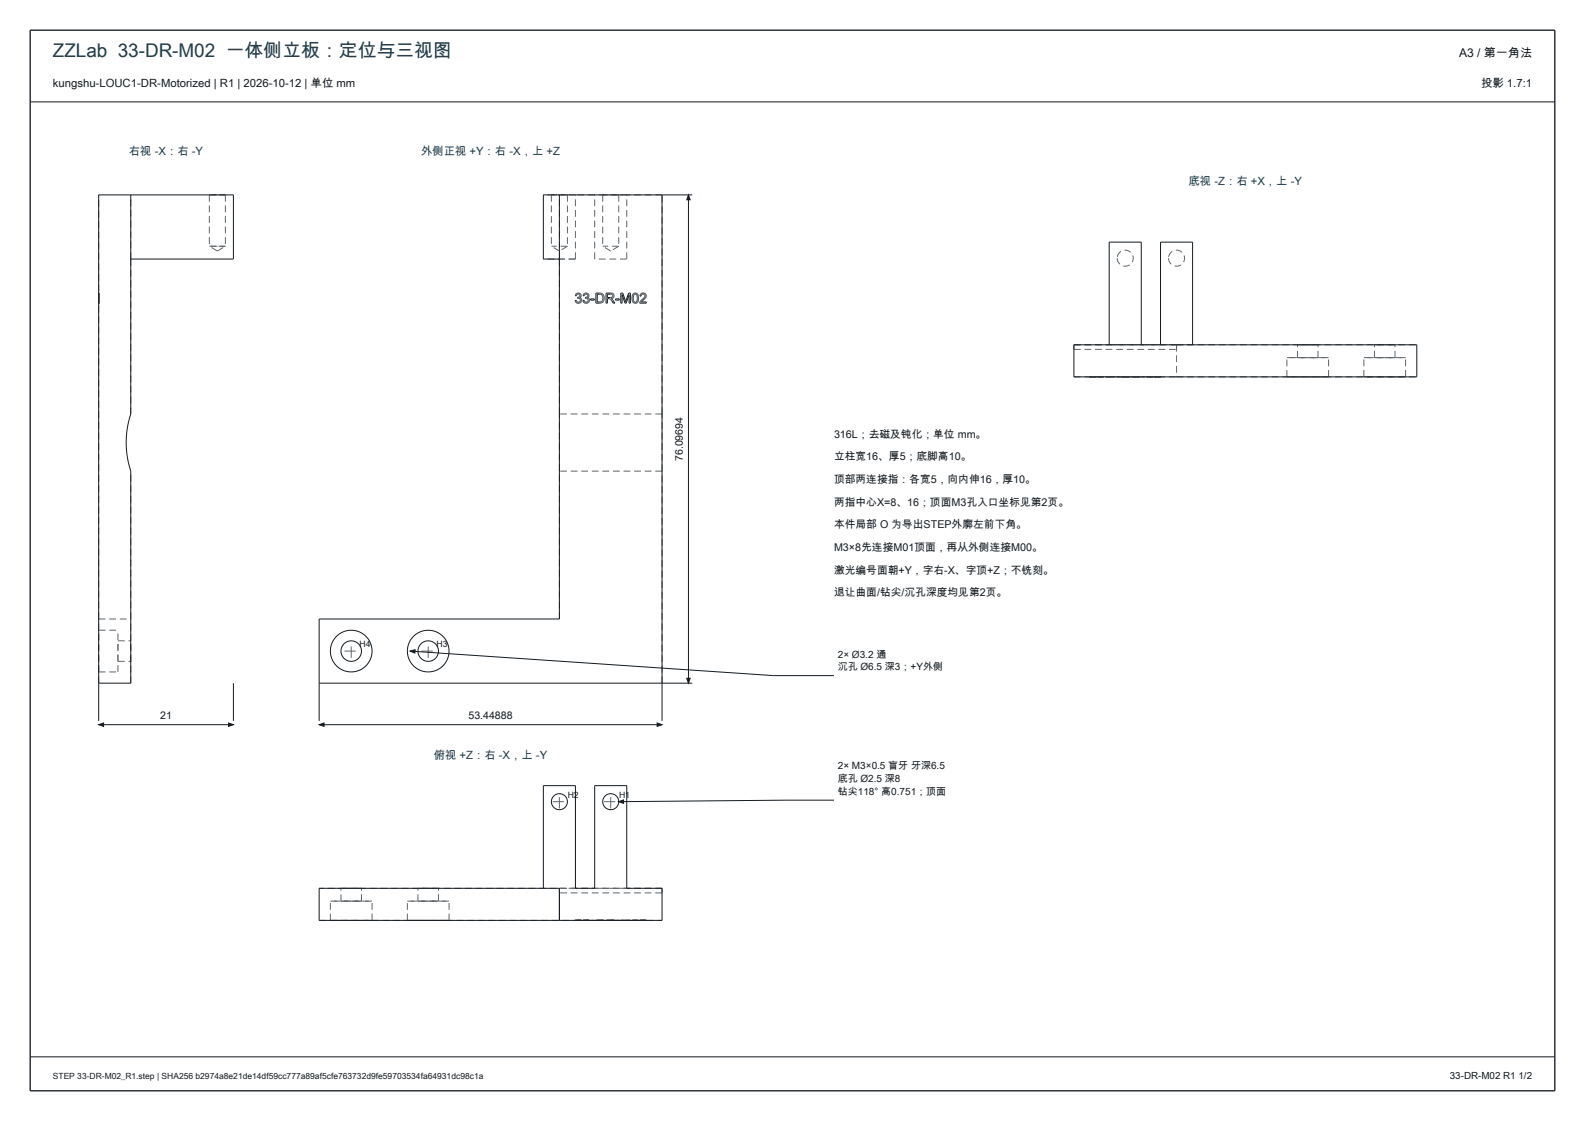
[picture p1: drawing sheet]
<svg xmlns="http://www.w3.org/2000/svg" width="420mm" height="297mm" viewBox="0 0 420 297" stroke-linecap="round" stroke-linejoin="round" font-family="sans-serif">
<path d="M8 8h404v281h-404z" fill="none" stroke="#141a1f" stroke-width=".35"/>
<g fill="none" stroke="#141a1f" stroke-width=".26">
<path d="M8 27h404M34.6 51.6v58.1a24.2 24.2 0 0 0 0 15.1v56.2h-8.5M148.2 51.6v112.4h-63.6v27M175.4 51.6v139.4M182.4 51.6v129.4M183.4 51.6h-39.4v17h4.2M34.6 68.6h27.2v-17h-35.7v139.4M152.8 78.3h.1M152.8 79.8l-.1-.2h-.3a.84 .84 0 0 0 1.1 .7M152.8 79.8v.1M152.8 79.9h.1M152.9 79.9v.1"/>
<path d="M152.9 78.1l-.1 .2M152.9 80h.1M152.9 78v.1M153 80h.1M153 78h-.1M153 78h.1M153.1 78.8l-.1 .3 .3-.1M153.1 77.9l-.1 .1M153.2 78.8h-.1M153.2 77.9h.1M153.2 77.9h-.1M153.3 79h.1"/>
<path d="M153.3 77.9h.1M153.3 77.6a.78 .78 0 0 0-.9 .7h.4M153.3 77.6l.1 .1M153.4 77.9l.1 .1M153.4 79l.1 .1M153.4 77.7h.1M153.5 78h.1M153.5 79.1h.1M153.5 77.7h.1M153.6 78v.1M153.6 79.1l.1 .1M153.6 78.1h.1"/>
<path d="M153.6 77.7l.1 .1M153.6 80h-.1M153.6 78.1l.1 .2M153.6 78.5l-.4 .3M153.6 79.9v.1M153.7 78.5h-.1M153.7 78.3h.1M153.7 78.3v.2M153.7 77.8h.1M153.7 79.2h.1M153.7 79.2v.1M153.7 77.8l.2 .1"/>
<path d="M153.7 78.8l.2 .2M153.7 79.3h.1M153.8 79.3v.2M153.8 78.8h-.1M153.8 79.6l-.2 .3M153.8 79.5v.1M153.8 78.8h.1M153.8 78.7v.1M153.9 78.7h-.1M153.9 77.9v.1M153.9 78.7h.1M153.9 78h.1"/>
<path d="M153.9 78l.1 .1M153.9 79l.1 .1M154 78.1v.2M154 78.6l-.1 .1M154 78.5v.1M154 79.1l.1 .4M154 78.5h.1M154 80h.1M154 78.4v.1M154 78.3h.1M154 78.3v.1M154.1 79.8l-.1 .2"/>
<path d="M154.1 79.8h.1M154.1 79.7v.1M154.1 79.7h.1M154.1 79.6v.1M154.1 79.5h.1M154.1 79.5v.1M154.7 77.9l-.2 .4 .3 .1 .3-.4M154.8 77.8l-.1 .1M154.9 79.8l-.1-.2h-.3a.85 .85 0 0 0 1.2 .7M154.9 79.8v.1M154.9 79.9l.2 .1M155.1 78h.1"/>
<path d="M155.3 78.8l-.2 .3 .4-.1M155.3 77.9l-.2 .1M155.3 78.8h.1M155.3 77.9h.1M155.4 77.9h.1M155.4 77.9l.1 .1M155.5 79h.1M155.5 77.7l-.7 .1M155.5 77.7h.1M155.5 79l.1 .1M155.5 77.7h.2M155.5 78h.1"/>
<path d="M155.6 78l.1 .1M155.6 79.1h.1M155.6 79.1l.2 .2M155.6 78.6l-.3 .2M155.7 77.7h.1M155.7 80h-.1M155.7 78.1h.1M155.7 78.6h-.1M155.7 78.1v.1M155.7 77.7l.3 .3M155.7 79.9v.1M155.7 78.9h.1"/>
<path d="M155.7 78.2h.1M155.7 78.2v.1M155.7 78.3h.1M155.7 78.3v.3M155.8 78.9l.1 .1M155.8 78.8l-.1 .1M155.8 79.3h.1M155.8 79.3l.1 .2M155.8 78.8h.1M155.9 79.6l-.2 .3M155.9 79.5v.1M155.9 78.8h-.1"/>
<path d="M155.9 78.7v.1M155.9 79h.1M155.9 78.7h.1M156 78.7h-.1M156 79l.1 .1M156 78.6v.1M156 78v.1M156 78.6h.1M156 78.1l.1 .1M156.1 78.2h.1M156.1 78.2v.1M156.1 78.5l-.1 .1"/>
<path d="M156.1 80h-.1M156.1 78.4v.1M156.1 78.3h.1M156.1 78.3v.1M156.1 80h.1M156.1 79.1v.1M156.1 79.9v.1M156.1 79.9h.1M156.1 79.2l.1 .3M156.1 79.8v.1M156.2 79.8h-.1M156.2 79.7v.1"/>
<path d="M156.2 79.6v.1M156.2 79.5h.1M156.2 79.5v.1M156.5 79.2h1v.3h-1zM159 78h-.7v2h.8M159 78h.1M159.1 78h.1M159.2 80h-.1M159.2 78h.1M159.3 78l.4 .5v1M159.3 77.7h-1.4v2.6h1a1.03 1.03 0 0 0 1.1-.6M159.3 77.7h.1"/>
<path d="M159.4 77.7l.5 .4M159.4 79.9l-.2 .1M159.4 79.9h.1M159.5 79.8h.1M159.5 79.7v.1M159.6 79.7h-.1M159.6 79.7h.1M159.7 79.5l-.1 .2M159.7 79.5h.1M159.9 78.1v.1M159.9 78.2l.2 .7-.1 .8M160 79.7h.1"/>
<path d="M161.6 79.1v.1M161.6 79.2h.1M161.7 79.2l.8 1.1h.4l-.7-1.1M162 78.8h.1M162.1 78.8h-.1M162.1 78.8h.1M162.1 78l-1.2-.1v.9h1.1M162.1 78h.1M162.1 79.2h.1M162.2 78.7l-.1 .1M162.2 78l.2 .3M162.2 78.7h.1"/>
<path d="M162.2 77.7h-1.6v2.6h.3v-1.2h.7M162.2 77.7h.1M162.3 77.7l.1 .1M162.3 78.6l-.1 .1M162.3 78.6h.1M162.3 78.5v.1M162.3 78.5h.1M162.4 78.3h.1M162.4 78.4l-.1 .1M162.4 78.3v.1M162.4 78.4h.1M162.4 77.8h.1"/>
<path d="M162.5 77.8v.1M162.5 77.9h.1M162.5 78.9l-.5 .2 .1 .1M162.6 77.9h.1M162.6 78.8l-.1 .1M162.6 77.9v.1M162.6 78l.1 .1M162.7 78.1v.2M162.7 78.3h.1M162.7 78.3l-.1 .5M163.1 79.2h1v.3h-1zM164.5 77.7h.5l.8 2.2 .8-2.2h.4v2.6h-.3v-2.2l-.8 2.2h-.3l-.8-2.3v2.3h-.3z"/>
<path d="M167.9 79.7v.1M167.9 78.2v1.5M167.9 79.8h.1M167.9 78.2h.1M167.9 79.8l.1 .1M168 79.9h.1M168 79.9l.2 .2M168.2 77.9l-.3 .3M168.3 77.9h-.1M168.3 77.9h.2M168.5 77.7l-.6 .1-.3 .5-.1 1.1 .3 .7M168.5 77.7h.1"/>
<path d="M168.5 77.9l.1 .1M168.6 78l.1 .2M168.6 77.7h.1M168.7 77.7h.1M168.7 78.2h.1M168.7 79.8l-.4 .3M168.8 78.2h.1M168.8 79.8h-.1M168.8 77.7v.1M168.8 78.2v.1M168.8 79.8h.1M168.8 78.3v1.4"/>
<path d="M168.8 79.7v.1M168.8 77.8l.3 .4M169.1 78.2v.1M169.1 78.3v1.5l-.3 .4-.5 .2M169.6 80h.1M169.6 79.9v.1M169.7 79.9h-.1M169.9 78.3h.1M170 78.1l-.1 .2M170 78.1h.1M170 79.9l1.3 .1v.3h-1.8M170.1 79.9h-.1"/>
<path d="M170.1 78l-.1 .1M170.2 78h-.1M170.2 77.9v.1M170.4 77.9h.1M170.4 77.9h-.2M170.5 77.9h.1M170.6 77.9l.1 .1M170.7 78h.1M170.8 78v.1M170.8 78.1h.1M170.8 78.7l-1.1 1.2M170.8 78.1l.1 .2"/>
<path d="M170.9 78.6l-.1 .1M170.9 77.7h-.1a.86 .86 0 0 0-1.2 .7l.3-.1M170.9 77.7v.1M170.9 78.5v.1M170.9 77.8h.1M170.9 78.3h.1M170.9 78.4v.1M170.9 78.3v.1M171 77.8l.3 .6M171.2 78.7l-1.1 1.2M171.2 78.7h.1M171.3 78.5l-.1 .2"/>
<path d="M171.3 78.4v.1M153 80l.1 .1M153.1 80.1h.1M153.2 80.1h.1M153.5 80l-.3 .1M153.5 80h.1M153.5 80.3h.1M153.6 80.3h-.1M153.6 80.3h.1M153.8 80.2l-.2 .1M153.8 80.2h.1M153.9 80.1l-.1 .1"/>
<path d="M153.9 80.1h.1M154 80l-.1 .1M155.1 80h.1M155.1 80v.1M155.1 80.1h.1M155.2 80.1h.1M155.4 80.1h-.1M155.5 80l-.1 .1M155.6 80h-.1M155.7 80.3h.1M155.8 80.2l-.1 .1M155.8 80.2h.1"/>
<path d="M156 80.1l-.2 .1M156 80v.1M167.8 80.1v.1M167.8 80.2h.1M167.9 80.2h.1M167.9 80.2l.1 .1M168 80.3h.1M168.1 80.3h.1M168.2 80.3l.1 .1M168.2 80.1h.1M168.3 80.4h.1M169.5 80.2v.1"/>
<path d="M169.6 80l-.1 .2M284.6 91.4h90.8v8.4h-90.8zM293.9 91.4v-27.2h8.5v27.2M307.5 91.4v-27.2h8.5v27.2M108.7 172.5l96.3 6.5h16M26.1 192h35.7M61.8 181v10M84.6 181h98.8M84.6 192h90.8M221 212l-57.1 .4M144 235.4v-27.3h8.5v27.3h5.1v-27.3h8.5v27.3h9.3v8.5h-90.8v-8.5h63.6v8.5M8 280h404"/>
<circle cx="93.1" cy="172.5" r="2.72"/>
<circle cx="93.1" cy="172.5" r="5.5"/>
<circle cx="113.5" cy="172.5" r="5.5"/>
<circle cx="113.5" cy="172.5" r="2.72"/>
<circle cx="148.2" cy="212.4" r="2.12"/>
<circle cx="161.8" cy="212.4" r="2.12"/>
</g>
<g fill="none" stroke="#5c666e" stroke-width=".26" stroke-dasharray="1.8 1" stroke-linecap="butt">
<path d="M55.5 51.6h4.2M55.5 51.6v13.6M57.6 51.6h-2.1M59.7 51.6h-2.1M59.7 51.6v13.6M146.1 51.6v13.6M150.4 51.6h-4.3M150.4 51.6v13.6M152.5 51.6h-8.5M157.6 51.6h-5.1M159.7 51.6v13.6M164 51.6h-4.3"/>
<path d="M164 51.6v13.6M166.1 51.6h-8.5M175.4 51.6h-9.3M26.1 79.9v.1M26.1 79.8v.1M26.1 79.7v.1M26.1 79.6v.1M26.1 79.5v.1M26.1 79.4v.1M26.1 79.3v.1M26.1 79.2v.1M26.1 79.1v.1"/>
<path d="M26.1 79v.1M26.1 78.9v.1M26.1 78.8v.1M26.1 78.7v.1M26.1 78.6v.1M26.1 78.5v.1M26.1 78.4v.1M26.1 78.3v.1M26.1 78.2v.1M26.1 78.1v.1M26.1 78v.1M26.1 77.9v.1"/>
<path d="M26.1 78v-.1M26.1 78.1v-.1M26.1 78.2v-.1M26.1 78.3v-.1M26.1 78.4v-.1M26.1 77.8v.1M26.1 77.7v.1M26.1 77.6v.1M26.1 77.7v-.1M26.1 77.8v-.1M26.1 77.9v-.1M26.1 78.5v-.1"/>
<path d="M26.1 78.6v-.1M26.1 78.7v-.1M26.1 78.8v-.1M26.1 78.9v-.1M26.1 79v-.1M26.1 79.1v-.1M26.1 79.2v-.1M26.1 79.3v-.1M26.1 79.5v-.2M26.1 79.6v-.1M26.1 79.7v-.1M26.1 79.8v-.1"/>
<path d="M26.1 79.9v-.1M26.1 80v-.1M26.1 79v-.2M26.1 79.4v-.1M26.1 79.5v-.1M26.1 77.7v2.6M26.1 79.5v-1.8M26.1 79.8v-.3M26.1 79.5v.3M26.1 77.7v1.8M26.1 78.1v2.2M26.1 78v2.3"/>
<path d="M26.1 79.2v.3M26.1 79.8v.5M26.1 79.6v.2M26.1 78.8v.3M26.1 80h.1M26.1 79.9h.1M26.1 79.8h.1M26.1 79.7h.1M26.1 79.6h.1M26.1 79.3h.1M26.1 79.2h.1M26.1 79.1h.1"/>
<path d="M26.1 79h.1M26.1 78.9h.1M26.1 78.8h.1M26.1 78.7h.1M26.1 78.6h.1M26.1 78.5h.1M26.1 78.4h.1M26.1 78.3h.1M26.1 78.2h.1M26.1 78.1h.1M26.1 78h.1M26.1 77.9h.1"/>
<path d="M26.1 77.8h.1M26.1 77.7h.1M26.1 77.6h.1M26.1 79.4h.1M26.1 79.5h.1M26.1 79.2v-.2M26.1 78.6v-.2M26.1 79v.2M26.1 78.8v-.9M26.1 80v-2M26.2 80v-.1M26.2 79.9v-.1"/>
<path d="M26.2 79.8v-.1M26.2 79.7v-.1M26.2 79.6v-.1M26.2 79.5v-.2M26.2 79.3v-.1M26.2 79.2v-.1M26.2 79.1v-.1M26.2 79v-.1M26.2 78.9v-.1M26.2 78.8v-.1M26.2 78.7v-.1M26.2 78.6v-.1"/>
<path d="M26.2 78.5v-.1M26.2 78.4v-.1M26.2 78.3v-.1M26.2 78.2v-.1M26.2 78.1v-.1M26.2 78v-.1M26.2 77.9v-.1M26.2 77.8v-.1M26.2 77.7v-.1M26.2 77.6v.1M26.2 77.7v.1M26.2 77.8v.1"/>
<path d="M26.2 77.9v.1M26.2 78v.1M26.2 78.1v.1M26.2 78.2v.1M26.2 78.3v.1M26.2 78.4v.1M26.2 78.5v.1M26.2 78.6v.1M26.2 78.7v.1M26.2 78.8v.1M26.2 78.9v.1M26.2 79v.1"/>
<path d="M26.2 79.1v.1M26.2 79.2v.1M26.2 79.3v.1M26.2 79.4v.1M26.2 79.5v.1M26.2 79.6v.1M26.2 79.7v.1M26.2 79.8v.1M26.2 79.9v.1M26.2 79v-.2M26.2 79.4v-.1M26.2 79.5v-.1"/>
<path d="M26.2 77.7v2.6M26.2 79.5v-1.8M26.2 79.8v-.3M26.2 79.5v.3M26.2 77.7v1.8M26.2 79.2v.3M26.2 79.6v.2M26.2 79.8v.5M26.2 78.8v.3M26.2 79.2v-.2M26.2 78.6v-.2M26.2 79v.2"/>
<path d="M26.2 78.8v-.9M26.2 80v-2M34.6 68.6v-17M55.5 65.2h4.2M57.6 65.2h-2.1M57.6 66.5l2.1-1.3M57.6 66.5l-2.1-1.3M59.7 65.2h-2.1M148.2 68.6v-17M148.2 66.5l-2.1-1.3M150.4 65.2h-4.3M150.4 65.2l-2.2 1.3"/>
<path d="M152.5 68.6v-17M152.5 68.6h-8.5M152.5 68.6h-4.3M157.6 68.6v-17M161.8 66.5l-2.1-1.3M164 65.2h-4.3M164 65.2l-2.2 1.3M166.1 68.6v-17M166.1 68.6h-8.5M296 68.4a2.12 2.12 0 0 0 3.1 1.9 2.12 2.12 0 0 0 .3-3.6 2.12 2.12 0 0 0-3.3 1.3l-.1 .4M309.6 68.4a2.12 2.12 0 0 0 3.1 1.9 2.12 2.12 0 0 0 .3-3.6 2.12 2.12 0 0 0-3.3 1.3l-.1 .4M26.1 80.3v-.3"/>
<path d="M26.1 80.2v.1M26.1 80.1v.1M26.1 80v.1M26.1 80.1v-.1M26.1 80.2v-.1M26.1 80.3v-.1M26.1 80.4v-.1M26.1 80.3v.1M26.1 80.3v-.7M26.1 80.3v-1.2M26.1 80.1h.1M26.1 80.2h.1"/>
<path d="M26.1 80.3h.1M26.1 80.4h.1M26.2 80v.1M26.2 80.1v.1M26.2 80.2v.1M26.2 80.3v-.3M26.2 80.3v.1M26.2 80.4v-.1M26.2 80.3v-.1M26.2 80.2v-.1M26.2 80.1v-.1M26.2 80.3v-2.3"/>
<path d="M26.2 80.3v-2.2M26.2 80.3v-1.2M26.2 80.3v-.7M284.6 99.8h27.2M284.6 91.4h9.3M284.6 91.4h27.2M284.6 91.4v1.2M284.6 92.6h27.2M288.7 99.8h1.3M288.7 99.8h.1M288.8 99.8h-.1M288.8 99.8h.1"/>
<path d="M288.9 99.8h-.1M288.9 99.8h.1M289 99.8h-.1M289 99.8h.1M289.1 99.8h-.1M289.1 99.8h.1M289.2 99.8h-.1M289.2 99.8h.1M289.3 99.8h-.1M289.3 99.8h.1M289.4 99.8h-.2M289.4 99.8h-.1"/>
<path d="M289.4 99.8h.1M289.5 99.8h-.1M289.5 99.8h.1M289.6 99.8h.1M289.6 99.8h-.1M289.7 99.8h-.2M289.7 99.8h-.1M289.7 99.8h.1M289.8 99.8h-.1M289.8 99.8h.1M289.9 99.8h-.1M289.9 99.8h.1"/>
<path d="M289.9 99.8h.2M290 99.8h-.1M290 99.8h.1M290.1 99.8h-.1M290.1 99.8h.1M290.2 99.8h.1M290.3 99.8h.1M290.4 99.8h-.3M290.4 99.8h.1M290.5 99.8h-1.8M290.8 99.8h.1M290.9 99.8h-.1"/>
<path d="M290.9 99.8h.1M291 99.8h-.1M291 99.8h.1M291.1 99.8h-.1M291.1 99.8h.1M291.2 99.8h-.1M291.2 99.8h.1M291.3 99.8h-.1M291.3 99.8h.1M291.4 99.8h-.1M291.4 99.8h.1M291.5 99.8h-.1"/>
<path d="M291.5 99.8h.1M291.6 99.8h-.1M291.6 99.8h.1M291.7 99.8h-.1M291.7 99.8h.1M291.8 99.8h-.1M291.8 99.8h.1M291.9 99.8h-.1M291.9 99.8h.1M292 99.8h-.1M292 99.8h.1M292.1 99.8h-.1"/>
<path d="M292.1 99.8h.1M292.2 99.8h-.1M292.2 99.8h.1M292.3 99.8h-.1M292.3 99.8h.1M292.4 99.8h-.1M292.4 99.8h.1M292.5 99.8h-.1M293 99.8h.4M293.3 99.8h-.3M293.4 99.8h.7M293.9 91.4h8.5"/>
<path d="M294.1 99.8h.1M294.1 99.8h-.8M294.2 99.8h.1M294.3 99.8h.7M294.4 99.8h-.3M295 99.8h.5M295.2 99.8h-.8M295.5 99.8h-.3M296.9 99.8h-1M297.1 99.8h.4M297.3 99.8h.1M297.4 99.8h-.1"/>
<path d="M297.4 99.8h.1M297.5 99.8h-.1M297.5 99.8h-.4M297.5 99.8h.1M297.6 99.8h-.1M297.6 99.8h.1M297.7 99.8h-.1M297.7 99.8h.1M297.8 99.8h-.1M297.8 99.8h.1M297.9 99.8h-.4M297.9 99.8h-.1"/>
<path d="M297.9 99.8h.1M298 99.8h-.1M298 99.8h.1M298.1 99.8h-.1M298.1 99.8h.1M298.2 99.8h-.1M298.2 99.8h.1M298.2 99.8h1.2M298.3 99.8h-.1M298.3 99.8h.8M298.4 99.8h-.1M298.5 99.8h-.1"/>
<path d="M298.6 99.8h-.1M299.1 99.8h-.5M299.1 99.8h-.9M299.4 99.8h-.3M299.9 99.8h.1M300 99.8h-.1M300 99.8h.1M300.1 99.8h-.1M300.1 99.8h.1M300.2 99.8h-.1M300.2 99.8h.1M300.3 99.8h-.1"/>
<path d="M300.3 99.8h.1M300.4 99.8h-.1M300.4 99.8h.1M300.5 99.8h-.1M300.5 99.8h.1M300.6 99.8h-.1M300.6 99.8h.1M300.7 99.8h-.1M300.7 99.8h.1M300.8 99.8h-.1M300.8 99.8h.1M300.9 99.8h-.1"/>
<path d="M300.9 99.8h.1M300.9 99.8h.2M301 99.8h-.1M301 99.8h.2M301.1 99.8h.1M301.1 99.8h-.1M301.2 99.8h.5M301.2 99.8h.9M301.2 99.8h-.2M301.7 99.8h-.5M302.1 99.8h-1M302.4 91.4h5.1"/>
<path d="M303.5 99.8h-1M303.8 99.8h.1M303.9 99.8h-.1M303.9 99.8h.1M304 99.8h-.1M304 99.8h.1M304.1 99.8h-.1M304.1 99.8h.1M304.2 99.8h-.1M304.2 99.8h.1M304.3 99.8h-.1M304.3 99.8h.1"/>
<path d="M304.4 99.8h-.1M304.4 99.8h.1M304.5 99.8h-.1M304.5 99.8h.1M304.6 99.8h-.1M304.6 99.8h.1M304.7 99.8h-.1M304.7 99.8h.1M304.8 99.8h-.1M304.8 99.8h.1M304.9 99.8h-.1M304.9 99.8h.1"/>
<path d="M305 99.8h-.1M305 99.8h.1M305.1 99.8h-.1M305.1 99.8h.1M305.2 99.8h-.1M305.2 99.8h.3M305.2 99.8h.1M305.3 99.8h-.1M305.3 99.8h.1M305.4 99.8h-.1M305.4 99.8h.1M305.5 99.8h-.1"/>
<path d="M305.5 99.8h-.3M305.9 99.8h.1M306 99.8h-.1M306 99.8h.1M306.1 99.8h-.1M306.1 99.8h.1M306.2 99.8h-.1M306.2 99.8h.1M306.3 99.8h-.1M306.3 99.8h.1M306.4 99.8h-.1M306.4 99.8h.1"/>
<path d="M306.5 99.8h-.1M306.5 99.8h.1M306.6 99.8h-.1M306.6 99.8h.1M306.7 99.8h-.1M306.7 99.8h.1M306.8 99.8h-.1M306.8 99.8h.1M306.9 99.8h-.1M306.9 99.8h.1M307 99.8h-.1M307 99.8h.1"/>
<path d="M307.1 99.8h-.1M307.1 99.8h.1M307.2 99.8h-.1M307.2 99.8h.1M307.3 99.8h.3M307.3 99.8h-.1M307.3 99.8h.1M307.4 99.8h-.1M307.4 99.8h.1M307.5 99.8h-.1M307.5 91.4h4.3M307.5 99.8h.1"/>
<path d="M307.6 99.8h-.4M307.6 99.8h-.1M311.8 91.4h4.2M311.8 91.4v8.4M311.8 91.4v1.2M311.8 99.8h63.6M311.8 91.4h63.6M341 99.8h5.5M341 94.7h5.5M341 99.8v-5.1M343.8 91.4h2.7M343.8 94.7h2.7"/>
<path d="M343.8 94.7v-3.3M346.5 99.8h5.6M346.5 91.4h2.8M346.5 94.7h5.6M346.5 94.7h2.8M349.3 91.4h-5.5M349.3 94.7h-5.5M349.3 94.7v-3.3M352.1 99.8h-11.1M352.1 94.7h-11.1M352.1 99.8v-5.1M361.4 99.8h5.5"/>
<path d="M361.4 94.7h5.5M361.4 99.8v-5.1M364.2 91.4h2.7M364.2 94.7h2.7M364.2 94.7v-3.3M366.9 99.8h5.6M366.9 91.4h2.8M366.9 94.7h5.6M366.9 94.7h2.8M369.7 91.4h-5.5M369.7 94.7h-5.5M369.7 94.7v-3.3"/>
<path d="M372.5 99.8h-11.1M372.5 94.7h-11.1M372.5 99.8v-5.1M34.6 109.7v-41.1M148.2 109.7v-41.1M175.4 109.7h-27.2M175.4 109.7v-58.1M148.2 124.8v-15.1M175.4 124.8v-15.1M175.4 124.8h-27.2M26.1 164h8.5M26.1 164v-112.4"/>
<path d="M26.1 178v-11M26.1 178h5.2M26.1 167h5.2M31.3 178v-11M31.3 175.2h3.3M31.3 175.2v-5.4M31.3 169.8h3.3M34.6 164v-39.2M34.6 175.2v-5.4M148.2 164v-39.2M26.1 181v-17M34.6 181v-17"/>
<path d="M175.4 181v-56.2M87.5 238.8h11.1M90.3 235.4h5.5M90.3 238.8h5.5M90.3 238.8v-3.4M93.1 235.4h-2.8M93.1 238.8h-5.6M93.1 238.8h-2.8M95.8 235.4h-2.7M95.8 238.8h-2.7M95.8 238.8v-3.4M98.6 238.8h-5.5"/>
<path d="M107.9 238.8h11.1M110.7 235.4h5.5M110.7 238.8h5.5M110.7 238.8v-3.4M113.5 235.4h-2.8M113.5 238.8h-5.6M113.5 238.8h-2.8M116.2 235.4h-2.7M116.2 238.8h-2.7M116.2 238.8v-3.4M119 238.8h-5.5M148.2 236.6v-1.2"/>
<path d="M148.2 235.4v1.2M152.5 235.4h-4.3M166.1 235.4h-8.5M175.4 235.4v1.2M175.4 235.4h-27.2M175.4 235.4h-90.8M175.4 236.6h-27.2M84.6 243.9h90.8M87.5 243.9h11.1M87.5 243.9v-5.1M93.1 243.9h-5.6M98.6 243.9h-5.5"/>
<path d="M98.6 243.9v-5.1M107.9 243.9h11.1M107.9 243.9v-5.1M113.5 243.9h-5.6M119 243.9h-5.5M119 243.9v-5.1M152.4 243.9v-.1M152.4 243.9h.1M152.4 243.8h.1M152.4 243.9h.4M152.4 243.8h.4M152.5 243.9v-.1"/>
<path d="M152.5 243.9h-.1M152.5 243.8h-.1M152.5 243.9h.1M152.5 243.8h.1M152.6 243.9v-.1M152.6 243.9h-.1M152.6 243.8h-.1M152.6 243.9h.1M152.6 243.8h.1M152.7 243.9h-.1M152.7 243.9v-.1M152.7 243.8h-.1"/>
<path d="M152.7 243.9h.1M152.7 243.8h.1M152.7 243.9h-.3M152.7 243.8h-.3M152.8 243.9v-.1M152.8 243.9h-.1M152.8 243.8h-.1M152.8 243.9h.1M152.8 243.8h.1M152.9 243.9v-.1M152.9 243.9h-.1M152.9 243.8h-.1"/>
<path d="M152.9 243.9h.1M152.9 243.8h.1M153 243.9h-.1M153 243.9v-.1M153 243.8h-.1M153 243.9h.1M153 243.8h.1M153.1 243.9v-.1M153.1 243.9h-.1M153.1 243.8h-.1M153.1 243.9h.1M153.1 243.8h.1"/>
<path d="M153.2 243.9h-.1M153.2 243.9v-.1M153.2 243.8h-.1M153.2 243.9h.1M153.2 243.8h.1M153.3 243.9v-.1M153.3 243.9h-.1M153.3 243.8h-.1M153.3 243.9h.1M153.3 243.8h.1M153.4 243.9h-.1M153.4 243.9v-.1"/>
<path d="M153.4 243.8h-.1M153.4 243.9h.1M153.4 243.8h.1M153.5 243.9v-.1M153.5 243.9h-.1M153.5 243.8h-.1M153.5 243.9h.1M153.5 243.8h.1M153.6 243.9h-.1M153.6 243.9v-.1M153.6 243.8h-.1M153.6 243.9h.1"/>
<path d="M153.6 243.8h.1M153.7 243.9h-.1M153.7 243.9v-.1M153.7 243.8h-.1M153.7 243.9h.1M153.7 243.8h.1M153.8 243.9v-.1M153.8 243.9h-.1M153.8 243.8h-.1M153.8 243.9h.1M153.8 243.8h.1M153.9 243.9h-.1"/>
<path d="M153.9 243.9v-.1M153.9 243.8h-.1M153.9 243.9h.1M153.9 243.8h.1M154 243.9h-.1M154 243.9v-.1M154 243.8h-.1M154 243.9h.1M154 243.8h.1M154.1 243.9v-.1M154.1 243.9h-.1M154.1 243.8h-.1"/>
<path d="M154.5 243.9v-.1M154.5 243.9h.3M154.5 243.8h.3M154.5 243.9h.1M154.5 243.8h.1M154.6 243.9h-.1M154.6 243.9v-.1M154.6 243.8h-.1M154.6 243.9h.1M154.6 243.8h.1M154.7 243.9h-.1M154.7 243.9v-.1"/>
<path d="M154.7 243.8h-.1M154.7 243.9h.1M154.7 243.8h.1M154.8 243.9h-.1M154.8 243.9v-.1M154.8 243.8h-.1M154.8 243.9h.1M154.8 243.8h.1M154.8 243.9h-.3M154.8 243.8h-.3M154.9 243.9v-.1M154.9 243.9h-.1"/>
<path d="M154.9 243.8h-.1M154.9 243.9h.1M154.9 243.8h.1M155 243.9h-.1M155 243.9v-.1M155 243.8h-.1M155 243.9h.1M155 243.8h.1M155.1 243.9h-.1M155.1 243.9v-.1M155.1 243.8h-.1M155.1 243.9h.1"/>
<path d="M155.1 243.8h.1M155.2 243.9v-.1M155.2 243.9h-.1M155.2 243.8h-.1M155.2 243.9h.1M155.2 243.8h.1M155.3 243.9h-.1M155.3 243.9v-.1M155.3 243.8h-.1M155.3 243.9h.1M155.3 243.8h.1M155.4 243.9h-.1"/>
<path d="M155.4 243.9v-.1M155.4 243.8h-.1M155.4 243.9h.1M155.4 243.8h.1M155.5 243.9v-.1M155.5 243.9h-.1M155.5 243.8h-.1M155.5 243.9h.1M155.5 243.8h.1M155.6 243.9v-.1M155.6 243.9h-.1M155.6 243.8h-.1"/>
<path d="M155.6 243.9h.1M155.6 243.8h.1M155.7 243.9v-.1M155.7 243.9h-.1M155.7 243.8h-.1M155.7 243.9h.1M155.7 243.8h.1M155.8 243.9v-.1M155.8 243.9h-.1M155.8 243.8h-.1M155.8 243.9h.1M155.8 243.8h.1"/>
<path d="M155.9 243.9h-.1M155.9 243.9v-.1M155.9 243.8h-.1M155.9 243.9h.1M155.9 243.8h.1M156 243.9v-.1M156 243.9h-.1M156 243.8h-.1M156 243.9h.1M156 243.8h.1M156.1 243.9h-.1M156.1 243.9v-.1"/>
<path d="M156.1 243.8h-.1M156.1 243.9h.1M156.1 243.8h.1M156.2 243.9h-.1M156.2 243.9v-.1M156.2 243.8h-.1M156.5 243.9h1M156.5 243.9v-.1M156.5 243.8h1M157.5 243.9v-.1M157.9 243.9h1M157.9 243.9v-.1"/>
<path d="M157.9 243.8h1M158.3 243.8h.5M158.3 243.9v-.1M158.3 243.9h.5M158.8 243.8h.2M158.8 243.9v-.1M158.8 243.9h.2M158.8 243.9h-.9M158.8 243.8h-.9M158.8 243.8h-.5M158.8 243.9h-.5M158.9 243.9h.1"/>
<path d="M158.9 243.9v-.1M158.9 243.8h.1M158.9 243.8h-.1M158.9 243.9h-.1M159 243.9v-.1M159 243.9h-.2M159 243.8h-.2M159 243.9h.1M159 243.8h.1M159.1 243.8h-.2M159.1 243.9v-.1M159.1 243.9h-.2"/>
<path d="M159.1 243.9h.1M159.1 243.8h.1M159.1 243.9h-.1M159.1 243.8h-.1M159.2 243.8h-.1M159.2 243.9v-.1M159.2 243.9h-.1M159.2 243.9h.1M159.2 243.8h.1M159.3 243.9v-.1M159.3 243.9h.1M159.3 243.8h.1"/>
<path d="M159.3 243.9h-.1M159.3 243.8h-.1M159.4 243.9h-.1M159.4 243.9v-.1M159.4 243.8h-.1M159.4 243.9h.1M159.4 243.8h.1M159.5 243.9v-.1M159.5 243.8h-.1M159.5 243.9h-.1M159.5 243.8h.1M159.5 243.9h.1"/>
<path d="M159.6 243.9h-.1M159.6 243.9v-.1M159.6 243.8h-.1M159.6 243.9h.1M159.6 243.8h.1M159.7 243.8h-.1M159.7 243.9v-.1M159.7 243.9h-.1M159.7 243.9h.1M159.7 243.8h.1M159.8 243.9h-.1M159.8 243.9v-.1"/>
<path d="M159.8 243.8h-.1M159.8 243.9h.1M159.8 243.8h.1M159.9 243.9v-.1M159.9 243.9h-.1M159.9 243.8h-.1M159.9 243.9h.1M159.9 243.8h.1M160 243.9v-.1M160 243.9h-.1M160 243.8h-.1M160 243.9h.1"/>
<path d="M160 243.8h.1M160.1 243.9v-.1M160.1 243.9h-.1M160.1 243.8h-.1M160.6 243.9h.3M160.6 243.9v-.1M160.6 243.8h.3M160.9 243.9h.5M160.9 243.9v-.1M160.9 243.8h.5M160.9 243.8h.9M160.9 243.9h.9"/>
<path d="M161.4 243.9h.1M161.4 243.9v-.1M161.4 243.8h.1M161.5 243.9v-.1M161.5 243.9h.1M161.5 243.8h.1M161.6 243.9v-.1M161.6 243.9h.1M161.6 243.8h.1M161.7 243.9v-.1M161.7 243.8h-.8M161.7 243.9h-.8"/>
<path d="M161.7 243.9h.1M161.7 243.8h.1M161.8 243.9v-.1M161.8 243.9h-1.2M161.8 243.8h-1.2M161.8 243.8h.1M161.8 243.9h.1M161.8 243.8h-.1M161.8 243.9h-.1M161.9 243.9v-.1M161.9 243.9h-.1M161.9 243.8h-.1"/>
<path d="M161.9 243.8h.1M161.9 243.9h.1M162 243.8h-.1M162 243.9v-.1M162 243.9h-.1M162 243.9h.1M162 243.8h.1M162.1 243.9h.1M162.1 243.9v-.1M162.1 243.8h.1M162.1 243.8h-.1M162.1 243.9h-.1"/>
<path d="M162.1 243.9h.4M162.1 243.8h.4M162.2 243.9v-.1M162.2 243.9h-.1M162.2 243.8h-.1M162.2 243.8h.1M162.2 243.9h.1M162.3 243.9v-.1M162.3 243.9h-.1M162.3 243.8h-.1M162.3 243.9h.1M162.3 243.8h.1"/>
<path d="M162.4 243.9v-.1M162.4 243.8h-.1M162.4 243.9h-.1M162.4 243.9h.1M162.4 243.8h.1M162.5 243.9h-.1M162.5 243.9v-.1M162.5 243.8h-.1M162.5 243.9h.4M162.5 243.8h.4M162.5 243.9h.1M162.5 243.8h.1"/>
<path d="M162.6 243.9h-.1M162.6 243.9v-.1M162.6 243.8h-.1M162.6 243.9h.1M162.6 243.8h.1M162.7 243.9v-.1M162.7 243.9h-.1M162.7 243.8h-.1M162.9 243.9h-.4M162.9 243.9v-.1M162.9 243.8h-.4M163.1 243.9h1"/>
<path d="M163.1 243.9v-.1M163.1 243.8h1M164.1 243.9v-.1M164.5 243.9h.3M164.5 243.9v-.1M164.5 243.8h.3M164.8 243.9h.8M164.8 243.9v-.1M164.8 243.8h.8M165 243.9h-.5M165 243.9v-.1M165 243.8h-.5"/>
<path d="M165.6 243.9h.3M165.6 243.9v-.1M165.6 243.8h.3M165.7 243.9h-.7M165.7 243.8h-.7M165.7 243.9v-.1M165.8 243.9h-.1M165.8 243.9v-.1M165.8 243.8h-.1M165.9 243.9h.8M165.9 243.9v-.1M165.9 243.8h.8"/>
<path d="M165.9 243.9h-.1M165.9 243.8h-.1M166.6 243.9h-.7M166.6 243.9v-.1M166.6 243.8h-.7M166.7 243.9h.3M166.7 243.9v-.1M166.7 243.8h.3M167 243.9h-.4M167 243.9v-.1M167 243.8h-.4M167.5 243.9v-.1"/>
<path d="M167.5 243.9h.1M167.5 243.8h.1M167.6 243.9h-.1M167.6 243.9v-.1M167.6 243.8h-.1M167.6 243.9h.1M167.6 243.8h.1M167.7 243.9v-.1M167.7 243.9h-.1M167.7 243.8h-.1M167.7 243.9h.1M167.7 243.8h.1"/>
<path d="M167.8 243.9v-.1M167.8 243.9h-.1M167.8 243.8h-.1M167.8 243.9h.1M167.8 243.8h.1M167.9 243.8h-.1M167.9 243.9v-.1M167.9 243.9h-.1M167.9 243.9h.1M167.9 243.8h.1M168 243.9v-.1M168 243.9h-.1"/>
<path d="M168 243.8h-.1M168 243.8h.1M168 243.9h.1M168.1 243.9v-.1M168.1 243.9h-.1M168.1 243.8h-.1M168.1 243.9h.1M168.1 243.8h.1M168.2 243.9v-.1M168.2 243.8h-.1M168.2 243.9h-.1M168.2 243.9h.1"/>
<path d="M168.2 243.8h.1M168.3 243.9v-.1M168.3 243.9h-.1M168.3 243.8h-.1M168.3 243.8h.1M168.3 243.9h.1M168.4 243.8h.1M168.4 243.9v-.1M168.4 243.9h.1M168.4 243.9h-.1M168.4 243.8h-.1M168.5 243.9h-.1"/>
<path d="M168.5 243.9v-.1M168.5 243.8h-.1M168.5 243.9h.1M168.5 243.8h.1M168.6 243.9v-.1M168.6 243.8h-.1M168.6 243.9h-.1M168.6 243.9h.1M168.6 243.8h.1M168.7 243.9v-.1M168.7 243.9h-.1M168.7 243.8h-.1"/>
<path d="M168.7 243.9h.1M168.7 243.8h.1M168.8 243.9v-.1M168.8 243.9h-.1M168.8 243.8h-.1M168.8 243.9h.1M168.8 243.8h.1M168.9 243.9v-.1M168.9 243.9h-.1M168.9 243.8h-.1M168.9 243.9h.1M168.9 243.8h.1"/>
<path d="M169 243.9v-.1M169 243.9h-.1M169 243.8h-.1M169 243.9h.1M169 243.8h.1M169.1 243.9h-.1M169.1 243.9v-.1M169.1 243.8h-.1M169.1 243.9h.1M169.1 243.8h.1M169.2 243.9h-.1M169.2 243.9v-.1"/>
<path d="M169.2 243.8h-.1M169.5 243.9h1.8M169.5 243.9v-.1M169.5 243.8h1.8M169.6 243.9h-.1M169.6 243.9v-.1M169.6 243.8h-.1M169.6 243.9h.3M169.6 243.8h.3M169.7 243.9h-.1M169.7 243.9v-.1M169.7 243.8h-.1"/>
<path d="M169.8 243.9h-.1M169.8 243.9v-.1M169.8 243.8h-.1M169.9 243.9h-.1M169.9 243.9v-.1M169.9 243.8h-.1M169.9 243.9h.1M169.9 243.8h.1M170 243.9v-.1M170 243.9h-.1M170 243.8h-.1M170 243.9h.1"/>
<path d="M170 243.8h.1M170.1 243.9h-.2M170.1 243.9v-.1M170.1 243.8h-.2M170.1 243.9h-.1M170.1 243.8h-.1M170.1 243.9h.1M170.1 243.8h.1M170.2 243.9v-.1M170.2 243.9h-.1M170.2 243.8h-.1M170.2 243.9h.1"/>
<path d="M170.2 243.8h.1M170.3 243.9h-.1M170.3 243.9v-.1M170.3 243.8h-.1M170.3 243.9h.1M170.3 243.8h.1M170.3 243.9h.2M170.3 243.8h.2M170.4 243.9v-.1M170.4 243.9h-.1M170.4 243.8h-.1M170.4 243.9h.1"/>
<path d="M170.4 243.8h.1M170.5 243.9h-.1M170.5 243.9v-.1M170.5 243.8h-.1M170.5 243.9h.1M170.5 243.8h.1M170.6 243.9v-.1M170.6 243.9h-.1M170.6 243.8h-.1M170.6 243.9h.1M170.6 243.8h.1M170.6 243.9h.2"/>
<path d="M170.6 243.8h.2M170.7 243.9v-.1M170.7 243.9h-.1M170.7 243.8h-.1M170.7 243.9h.1M170.7 243.8h.1M170.8 243.9h-.1M170.8 243.9v-.1M170.8 243.8h-.1M170.8 243.9h.1M170.8 243.8h.1M170.9 243.9h-.1"/>
<path d="M170.9 243.9v-.1M170.9 243.8h-.1M170.9 243.9h.1M170.9 243.8h.1M171 243.9v-.1M171 243.9h-.1M171 243.8h-.1M171 243.9h.1M171 243.8h.1M171.1 243.9h-.1M171.1 243.9v-.1M171.1 243.8h-.1"/>
<path d="M171.1 243.9h.1M171.1 243.8h.1M171.2 243.9v-.1M171.2 243.9h-.1M171.2 243.8h-.1M171.2 243.9h.1M171.2 243.8h.1M171.3 243.9v-.1M171.3 243.9h-.1M171.3 243.8h-.1M171.3 243.9h-1.3M171.3 243.8h-1.3"/>
</g>
<g fill="#141a1f" stroke="#141a1f" stroke-width=".26">
<path d="M84.6 192l1.3-.4v.8z"/>
<path d="M174.1 191.6l1.3 .4-1.3 .4z"/>
<path d="M182 179.7h.9l-.5 1.3z"/>
<path d="M182.4 51.6l.5 1.3h-.9z"/>
<path d="M26.1 192l1.3-.4v.8z"/>
<path d="M60.6 191.6l1.2 .4-1.2 .4z"/>
<path d="M163.9 212.4l1.3-.5v.9z"/>
<path d="M108.7 172.5l1.3-.4-.1 .9z"/>
</g>
<path d="M91.3 172.5h3.6M93.1 174.3v-3.6M111.7 172.5h3.6M113.5 174.3v-3.6M146.4 212.4h3.6M148.2 214.2v-3.6M160 212.4h3.6M161.8 214.2v-3.6" fill="none" stroke="#5c666e" stroke-width=".26" stroke-dasharray="3 1 .4 1" stroke-linecap="butt"/>
<text font-size="5" fill="#173d4f" x="14" y="15">ZZLab 33-DR-M02 一体侧立板：定位与三视图</text>
<text font-size="3.2" fill="#141a1f" x="386.6" y="15">A3 / 第一角法</text>
<g font-size="3" fill="#141a1f">
<text x="14" y="23">kungshu-LOUC1-DR-Motorized | R1 | 2026-10-12 | 单位 mm</text>
<text x="392.5" y="23">投影 1.7:1</text>
</g>
<g font-size="3" fill="#173d4f">
<text x="34.2" y="41">右视 -X：右 -Y</text>
<text x="111.6" y="41">外侧正视 +Y：右 -X，上 +Z</text>
<text x="315" y="49">底视 -Z：右 +X，上 -Y</text>
<text x="115" y="201">俯视 +Z：右 -X，上 -Y</text>
</g>
<g font-size="2.8" fill="#141a1f">
<text x="221" y="116">316L；去磁及钝化；单位 mm。</text>
<text x="180.9" y="122.2" transform="rotate(-90 180.9 122.2)">76.09694</text>
<text x="221" y="122">立柱宽16、厚5；底脚高10。</text>
<text x="221" y="128">顶部两连接指：各宽5，向内伸16，厚10。</text>
<text x="221" y="134">两指中心X=8、16；顶面M3孔入口坐标见第2页。</text>
<text x="221" y="140">本件局部 O 为导出STEP外廓左前下角。</text>
<text x="221" y="146">M3×8先连接M01顶面，再从外侧连接M00。</text>
<text x="221" y="152">激光编号面朝+Y，字右-X、字顶+Z；不铣刻。</text>
<text x="221" y="158">退让曲面/钻尖/沉孔深度均见第2页。</text>
<text x="42.4" y="190.5">21</text>
<text x="124.2" y="190.5">53.44888</text>
</g>
<g font-size="2.6" fill="#141a1f">
<text x="222" y="174.2">2× Ø3.2 通</text>
<text x="222" y="177.6">沉孔 Ø6.5 深3；+Y外侧</text>
<text x="222" y="203.8">2× M3×0.5 盲牙 牙深6.5</text>
<text x="222" y="207.2">底孔 Ø2.5 深8</text>
<text x="222" y="210.6">钻尖118° 高0.751；顶面</text>
<text x="384.2" y="286">33-DR-M02 R1 1/2</text>
</g>
<g font-size="2.3" fill="#141a1f">
<text x="95.3" y="171.5">H4</text>
<text x="115.7" y="171.5">H3</text>
<text x="150.4" y="211.4">H2</text>
<text x="164" y="211.4">H1</text>
<text x="14" y="286">STEP 33-DR-M02_R1.step | SHA256 b2974a8e21de14df59cc777a89af5cfe763732d9fe59703534fa64931dc98c1a</text>
</g>
</svg>
